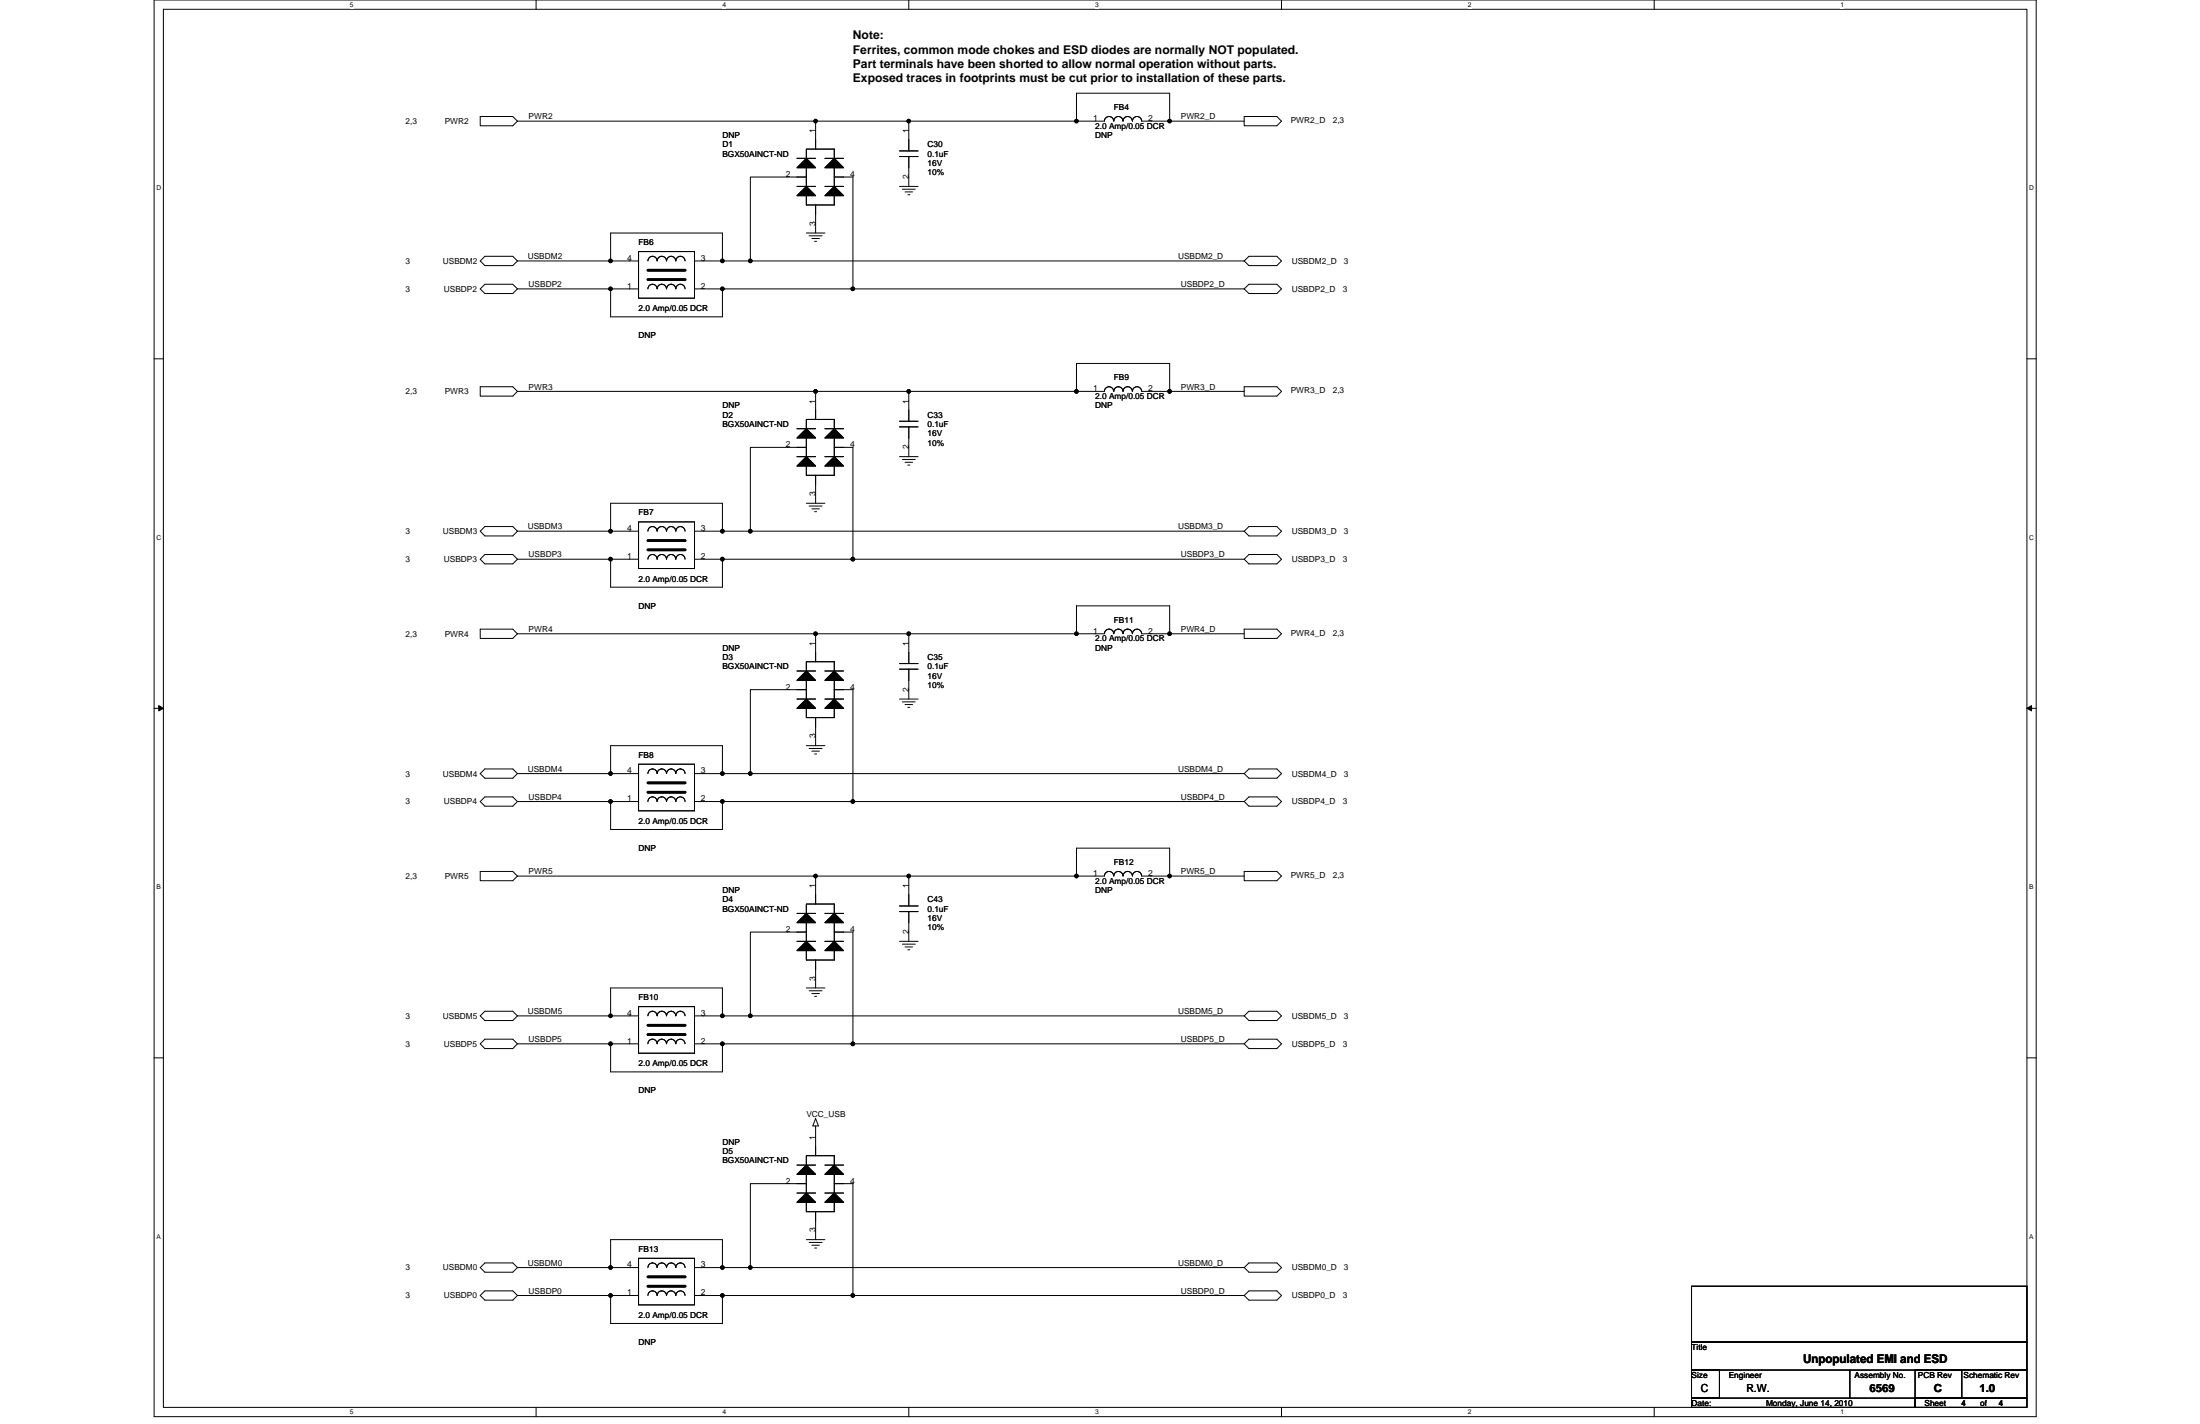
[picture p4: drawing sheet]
<svg xmlns="http://www.w3.org/2000/svg" width="432mm" height="279mm" viewBox="0 0 432 279" stroke-linecap="round" stroke-linejoin="round" font-family="sans-serif">
<path d="M30.2 0h369.4v278h-369.4zM32.1 1.8h365.7v274.3h-365.7z" fill="none" stroke="#000" stroke-width=".2"/>
<g fill="#fff">
<path d="M68.6 .2h.8v1.5h-.8z"/>
<path d="M68.6 276.3h.8v1.5h-.8z"/>
</g>
<path d="M105.2 0v1.8M105.2 276.1v1.9" fill="none" stroke="#000" stroke-width=".2"/>
<g fill="#fff">
<path d="M141.8 .2h.7v1.5h-.7z"/>
<path d="M141.8 276.3h.7v1.5h-.7z"/>
</g>
<path d="M178.4 0v1.8M178.4 276.1v1.9" fill="none" stroke="#000" stroke-width=".2"/>
<g fill="#fff">
<path d="M214.9 .2h.8v1.5h-.8z"/>
<path d="M214.9 276.3h.8v1.5h-.8z"/>
</g>
<path d="M251.5 0v1.8M251.5 276.1v1.9" fill="none" stroke="#000" stroke-width=".2"/>
<g fill="#fff">
<path d="M288.1 .2h.7v1.5h-.7z"/>
<path d="M288.1 276.3h.7v1.5h-.7z"/>
</g>
<path d="M324.7 0v1.8M324.7 276.1v1.9" fill="none" stroke="#000" stroke-width=".2"/>
<g fill="#fff">
<path d="M361.3 .2h.7v1.5h-.7z"/>
<path d="M361.3 276.3h.7v1.5h-.7z"/>
<path d="M30.7 36.1h1v1.5h-1z"/>
<path d="M398.3 36.1h.9v1.5h-.9z"/>
<path d="M30.7 104.7h1v1.5h-1z"/>
<path d="M398.3 104.7h.9v1.5h-.9z"/>
</g>
<path d="M30.2 70.4h1.9M397.8 70.4h1.8" fill="none" stroke="#000" stroke-width=".2"/>
<g fill="#fff">
<path d="M30.7 173.3h.9v1.4h-.9z"/>
<path d="M398.3 173.3h.9v1.4h-.9z"/>
</g>
<path d="M30.2 139h1.9M397.8 139h1.8" fill="none" stroke="#000" stroke-width=".2"/>
<path d="M31.2 138.5l.9 .5-.9 .5zM397.8 139l.9-.5v1z" fill="#000" stroke="#000" stroke-width=".2"/>
<g fill="#fff">
<path d="M30.7 241.9h.9v1.4h-.9z"/>
<path d="M398.3 241.9h.9v1.4h-.9z"/>
</g>
<g fill="none" stroke="#000" stroke-width=".2">
<path d="M94.3 22.9h6.3l1 .9-1 .9h-6.3zM101.6 23.8h58.5v5.5M156.4 36.6h3.7M156.4 31.1h3.7M158.3 34.7h-11v16.5M158.3 38.4v1.8h5.4v-1.8M158.3 34.7v1.9M158.3 32.9v1.8M158.3 31.1v-1.8h5.4v1.8M160.1 23.8h18.3v5.8M161.9 36.6h3.7M161.9 31.1h3.7"/>
<path d="M163.7 34.7h3.7v22h-25.6M163.7 32.9v3.7M176.6 29.6h3.6M176.6 30.7h3.6M176.6 36.6h3.6M177.1 37.1h2.5M177.6 37.7h1.5M178.2 38.2h.4M178.4 23.8h32.9M178.4 30.7v5.9M222.3 23.7a.92 .92 0 0 0-1-.8 .92 .92 0 0 0-.9 .8 .91 .91 0 0 0-.9-.8 .91 .91 0 0 0-.9 .8 .91 .91 0 0 0-.9-.8 .91 .91 0 0 0-.9 .9h-5.5M222.3 23.7a.91 .91 0 0 1 .9-.8 .91 .91 0 0 1 .9 .9h5.5v-5.5h-18.3v5.5"/>
<path d="M229.6 23.8h14.6M244.2 22.9h6.4l.9 .9-.9 .9h-6.4zM94.3 56.7l.9-.9h5.4l1 .9-1 .9h-5.4zM94.3 51.2l.9-.9h5.4l1 .9-1 .9h-5.4zM101.6 51.2h18.2M101.6 56.7h18.2v5.5h22v-5.5M119.8 51.2v-5.5h22v5.5M119.8 51.2h5.5M119.8 56.7h5.5M125.3 49.4h11v9.1h-11zM127.2 51.2a.9 .9 0 0 1 .9-.9 .9 .9 0 0 1 .9 .9M127.2 56.7a.9 .9 0 0 1 .9-.9 .9 .9 0 0 1 .9 .9"/>
<path d="M129 56.7a.91 .91 0 0 1 .9-.9 .91 .91 0 0 1 .9 .9 .91 .91 0 0 1 .9-.9 .91 .91 0 0 1 .9 .9 .91 .91 0 0 1 .9-.9 .91 .91 0 0 1 1 .9M129 51.2a.91 .91 0 0 1 .9-.9 .91 .91 0 0 1 .9 .9 .91 .91 0 0 1 .9-.9 .91 .91 0 0 1 .9 .9 .91 .91 0 0 1 .9-.9 .91 .91 0 0 1 1 .9M136.3 56.7h5.5M136.3 51.2h5.5M141.8 51.2h5.5M147.3 51.2h96.9M158.3 45.7h3.6M158.8 46.3h2.6M159.3 46.8h1.5M159.9 47.3h.4M160.1 40.2v5.5M167.4 56.7h76.8"/>
<path d="M244.2 51.2l.9-.9h5.5l.9 .9-.9 .9h-5.5zM244.2 56.7l.9-.9h5.5l.9 .9-.9 .9h-5.5zM94.3 75.9h6.3l1 .9-1 .9h-6.3zM101.6 76.8h58.5v5.5M160.1 76.8h18.3v5.9M178.4 76.8h32.9M222.3 76.8a.92 .92 0 0 0-1-.9 .92 .92 0 0 0-.9 .9 .91 .91 0 0 0-.9-.9 .91 .91 0 0 0-.9 .9 .91 .91 0 0 0-.9-.9 .91 .91 0 0 0-.9 .9h-5.5M222.3 76.8a.91 .91 0 0 1 .9-.9 .91 .91 0 0 1 .9 .9h5.5v-5.5h-18.3v5.5M229.6 76.8h14.6M244.2 75.9h6.4l.9 .9-.9 .9h-6.4zM156.4 89.6h3.7M156.4 84.1h3.7"/>
<path d="M158.3 87.8h-11v16.4h-5.5M158.3 91.4v1.9h5.4v-1.9M158.3 87.8v1.8M158.3 85.9v1.9M158.3 84.1v-1.8h5.4v1.8M158.3 98.7h3.6M158.8 99.3h2.6M159.3 99.8h1.5M160.1 93.3v5.4M161.9 89.6h3.7M161.9 84.1h3.7M163.7 87.8h3.7v21.9h-25.6"/>
<path d="M163.7 85.9v3.7M176.6 82.7h3.6M176.6 83.8h3.6M176.6 89.6h3.6M177.1 90.1h2.5M177.6 90.7h1.5M178.2 91.2h.4M178.4 83.8v5.8M94.3 104.2l.9-.9h5.4l1 .9-1 1h-5.4zM95.2 108.8h5.4l1 .9-1 .9h-5.4l-.9-.9zM101.6 104.2h18.2M101.6 109.7h18.2v5.5h22v-5.5h-5.5"/>
<path d="M119.8 104.2v-5.5h22v5.5M119.8 104.2h5.5M119.8 109.7h5.5M125.3 102.4h11v9.1h-11zM129 109.7a.9 .9 0 0 0-.9-.9 .9 .9 0 0 0-.9 .9M129 104.2a.9 .9 0 0 0-.9-.9 .9 .9 0 0 0-.9 .9M134.5 109.7a.91 .91 0 0 0-1-.9 .91 .91 0 0 0-.9 .9 .91 .91 0 0 0-.9-.9 .91 .91 0 0 0-.9 .9 .91 .91 0 0 0-.9-.9 .91 .91 0 0 0-.9 .9M134.5 104.2a.91 .91 0 0 0-1-.9 .91 .91 0 0 0-.9 .9 .91 .91 0 0 0-.9-.9 .91 .91 0 0 0-.9 .9 .91 .91 0 0 0-.9-.9 .91 .91 0 0 0-.9 .9M136.3 104.2h5.5M147.3 104.2h96.9M159.9 100.4h.4M167.4 109.7h76.8"/>
<path d="M244.2 104.2l.9-.9h5.5l.9 .9-.9 1h-5.5zM244.2 109.7l.9-.9h5.5l.9 .9-.9 .9h-5.5zM94.3 123.4h6.3l1 1-1 .9h-6.3zM101.6 124.4h58.5v5.4M156.4 137.2h3.7M156.4 131.7h3.7M158.3 135.3h-11v16.5M158.3 139v1.8h5.4v-1.8M158.3 135.3v1.9M158.3 133.5v1.8M158.3 131.7v-1.9h5.4v1.9M160.1 124.4h18.3v5.8"/>
<path d="M161.9 137.2h3.7M161.9 131.7h3.7M163.7 135.3h3.7v22h-25.6M163.7 133.5v3.7M176.6 130.2h3.6M176.6 131.3h3.6M176.6 137.2h3.6M177.1 137.7h2.5M177.6 138.2h1.5M178.2 138.8h.4M178.4 124.4h32.9M178.4 131.3v5.9"/>
<path d="M222.3 124.3a.92 .92 0 0 0-1-.9 .92 .92 0 0 0-.9 .9 .91 .91 0 0 0-.9-.9 .91 .91 0 0 0-.9 .9 .91 .91 0 0 0-.9-.9 .91 .91 0 0 0-.9 1h-5.5M222.3 124.3a.91 .91 0 0 1 .9-.9 .91 .91 0 0 1 .9 1h5.5v-5.5h-18.3v5.5M229.6 124.4h14.6M244.2 123.4h6.4l.9 1-.9 .9h-6.4zM94.3 157.3l.9-.9h5.4l1 .9-1 .9h-5.4zM94.3 151.8l.9-.9h5.4l1 .9-1 .9h-5.4zM101.6 151.8h18.2M119.8 151.8v-5.5h22v5.5M119.8 151.8h5.5M125.3 149.9h11v9.2h-11zM125.3 157.3h-5.5M129 157.2a.9 .9 0 0 0-.9-.8 .9 .9 0 0 0-.9 .8"/>
<path d="M129 151.8a.9 .9 0 0 0-.9-.9 .9 .9 0 0 0-.9 .9M134.5 157.2a.91 .91 0 0 0-1-.8 .91 .91 0 0 0-.9 .8 .91 .91 0 0 0-.9-.8 .91 .91 0 0 0-.9 .8 .91 .91 0 0 0-.9-.8 .91 .91 0 0 0-.9 .8M134.5 151.8a.91 .91 0 0 0-1-.9 .91 .91 0 0 0-.9 .9 .91 .91 0 0 0-.9-.9 .91 .91 0 0 0-.9 .9 .91 .91 0 0 0-.9-.9 .91 .91 0 0 0-.9 .9M136.3 157.3h5.5v5.5h-22v-5.5h-18.2M136.3 151.8h5.5M141.8 151.8h5.5M147.3 151.8h96.9M158.3 146.3h3.6M158.8 146.9h2.6M159.3 147.4h1.5M159.9 147.9h.4M160.1 140.8v5.5"/>
<path d="M167.4 157.3h76.8M244.2 151.8l.9-.9h5.5l.9 .9-.9 .9h-5.5zM244.2 157.3l.9-.9h5.5l.9 .9-.9 .9h-5.5zM94.3 171h6.3l1 .9-1 .9h-6.3zM101.6 171.9h58.5v5.5M156.4 179.2h3.7M158.3 179.2v-1.8h5.4v1.8M160.1 171.9h18.3v5.9M161.9 179.2h3.7M176.6 177.8h3.6M176.6 178.9h3.6M178.4 171.9h32.9"/>
<path d="M178.4 178.9v5.8M222.3 171.9a.92 .92 0 0 0-1-.9 .92 .92 0 0 0-.9 .9 .91 .91 0 0 0-.9-.9 .91 .91 0 0 0-.9 .9 .91 .91 0 0 0-.9-.9 .91 .91 0 0 0-.9 .9h-5.5M222.3 171.9a.91 .91 0 0 1 .9-.9 .91 .91 0 0 1 .9 .9h5.5v-5.5h-18.3v5.5M229.6 171.9h14.6M244.2 171h6.4l.9 .9-.9 .9h-6.4zM94.3 199.3l.9-.9h5.4l1 .9-1 .9h-5.4zM101.6 199.3h18.2M119.8 199.3h5.5M125.3 197.5h11v9.2h-11zM127.2 199.3a.9 .9 0 0 1 .9-.9 .9 .9 0 0 1 .9 .9M129 199.3a.91 .91 0 0 1 .9-.9 .91 .91 0 0 1 .9 .9 .91 .91 0 0 1 .9-.9 .91 .91 0 0 1 .9 .9 .91 .91 0 0 1 .9-.9 .91 .91 0 0 1 1 .9M141.8 199.3v-5.5h-22v5.5"/>
<path d="M141.8 199.3h-5.5M141.8 199.3h5.5M147.3 199.3h96.9M156.4 184.7h3.7M158.3 182.9h-11v16.4M158.3 186.5v1.9h5.4v-1.9M158.3 182.9v1.8M158.3 181v1.9M158.3 193.8h3.6M158.8 194.4h2.6M159.3 194.9h1.5M159.9 195.5h.4"/>
<path d="M160.1 188.4v5.4M161.9 184.7h3.7M163.7 182.9h3.7v21.9h-25.6M163.7 181v3.7M176.6 184.7h3.6M177.1 185.3h2.5M177.6 185.8h1.5M178.2 186.4h.4M244.2 199.3l.9-.9h5.5l.9 .9-.9 .9h-5.5zM30.2 207.6h1.9M94.3 204.8l.9-.9h5.4l1 .9-1 .9h-5.4zM101.6 204.8h18.2v5.5h22v-5.5h-5.5"/>
<path d="M119.8 204.8h5.5M127.2 204.8a.9 .9 0 0 1 .9-.9 .9 .9 0 0 1 .9 .9M129 204.8a.91 .91 0 0 1 .9-.9 .91 .91 0 0 1 .9 .9 .91 .91 0 0 1 .9-.9 .91 .91 0 0 1 .9 .9 .91 .91 0 0 1 .9-.9 .91 .91 0 0 1 1 .9M160.1 219.5l.5 1.4h-1.1zM167.4 204.8h76.8M244.2 204.8l.9-.9h5.5l.9 .9-.9 .9h-5.5zM397.8 207.6h1.8M156.4 234.1h3.7M156.4 228.6h3.7M158.3 232.2h-11v16.5M158.3 235.9v1.8h5.4v-1.8M158.3 232.2v1.9"/>
<path d="M158.3 230.4v1.8M158.3 228.6v-1.8h5.4v1.8M160.1 220.9v5.9M160.1 237.7v5.5M161.9 234.1h3.7M161.9 228.6h3.7M163.7 232.2h3.7v22h-25.6M163.7 230.4v3.7M94.3 254.2l.9-.9h5.4l1 .9-1 .9h-5.4zM94.3 248.7l.9-.9h5.4l1 .9-1 .9h-5.4zM101.6 248.7h18.2M119.8 248.7v-5.5h22v5.5"/>
<path d="M119.8 248.7h5.5M119.8 254.2h5.5M125.3 246.9h11v9.1h-11zM127.2 248.7a.9 .9 0 0 1 .9-.9 .9 .9 0 0 1 .9 .9M127.2 254.2a.9 .9 0 0 1 .9-.9 .9 .9 0 0 1 .9 .9M129 254.2a.91 .91 0 0 1 .9-.9 .91 .91 0 0 1 .9 .9 .91 .91 0 0 1 .9-.9 .91 .91 0 0 1 .9 .9 .91 .91 0 0 1 .9-.9 .91 .91 0 0 1 1 .9M129 248.7a.91 .91 0 0 1 .9-.9 .91 .91 0 0 1 .9 .9 .91 .91 0 0 1 .9-.9 .91 .91 0 0 1 .9 .9 .91 .91 0 0 1 .9-.9 .91 .91 0 0 1 1 .9M136.3 254.2h5.5v5.5h-22v-5.5h-18.2M136.3 248.7h5.5M141.8 248.7h5.5M147.3 248.7h96.9M158.3 243.2h3.6"/>
<path d="M158.8 243.8h2.6M159.3 244.3h1.5M159.9 244.9h.4M167.4 254.2h76.8M244.2 248.7l.9-.9h5.5l.9 .9-.9 .9h-5.5zM244.2 254.2l.9-.9h5.5l.9 .9-.9 .9h-5.5zM332 252.4h65.8v10.9h-65.8zM332 263.3h65.8v5.5h-65.8zM332 274.3h43.9v1.8h-43.9zM332 268.8h5.5v5.5h-5.5zM363.1 268.8v5.5M375.9 268.8h9.1v5.5h-9.1z"/>
<path d="M375.9 274.3h21.9v1.8h-21.9zM385 268.8h12.8v5.5h-12.8z"/>
</g>
<g fill="#000" stroke="#000" stroke-width=".2">
<path d="M156.4 38.4l1.9-1.8 1.8 1.8z" fill-rule="evenodd"/>
<path d="M158.3 31.1l1.8 1.8h-3.7z" fill-rule="evenodd"/>
<path d="M156.4 38.4l1.9-1.8 1.8 1.8z" fill-rule="evenodd"/>
<path d="M158.3 31.1l1.8 1.8h-3.7z" fill-rule="evenodd"/>
<path d="M161.9 38.4l1.8-1.8 1.9 1.8z" fill-rule="evenodd"/>
<path d="M163.7 31.1l1.9 1.8h-3.7z" fill-rule="evenodd"/>
<path d="M161.9 38.4l1.8-1.8 1.9 1.8z" fill-rule="evenodd"/>
<path d="M163.7 31.1l1.9 1.8h-3.7z" fill-rule="evenodd"/>
<path d="M158.3 89.6l1.8 1.8h-3.7z" fill-rule="evenodd"/>
<path d="M156.4 85.9l1.9-1.8 1.8 1.8z" fill-rule="evenodd"/>
<path d="M158.3 89.6l1.8 1.8h-3.7z" fill-rule="evenodd"/>
<path d="M156.4 85.9l1.9-1.8 1.8 1.8z" fill-rule="evenodd"/>
<path d="M163.7 89.6l1.9 1.8h-3.7z" fill-rule="evenodd"/>
<path d="M161.9 85.9l1.8-1.8 1.9 1.8z" fill-rule="evenodd"/>
<path d="M163.7 89.6l1.9 1.8h-3.7z" fill-rule="evenodd"/>
<path d="M161.9 85.9l1.8-1.8 1.9 1.8z" fill-rule="evenodd"/>
<path d="M156.4 139l1.9-1.8 1.8 1.8z" fill-rule="evenodd"/>
<path d="M158.3 131.7l1.8 1.8h-3.7z" fill-rule="evenodd"/>
<path d="M156.4 139l1.9-1.8 1.8 1.8z" fill-rule="evenodd"/>
<path d="M158.3 131.7l1.8 1.8h-3.7z" fill-rule="evenodd"/>
<path d="M161.9 139l1.8-1.8 1.9 1.8z" fill-rule="evenodd"/>
<path d="M163.7 131.7l1.9 1.8h-3.7z" fill-rule="evenodd"/>
<path d="M161.9 139l1.8-1.8 1.9 1.8z" fill-rule="evenodd"/>
<path d="M163.7 131.7l1.9 1.8h-3.7z" fill-rule="evenodd"/>
<path d="M156.4 186.5l1.9-1.8 1.8 1.8z" fill-rule="evenodd"/>
<path d="M156.4 181l1.9-1.8 1.8 1.8z" fill-rule="evenodd"/>
<path d="M156.4 186.5l1.9-1.8 1.8 1.8z" fill-rule="evenodd"/>
<path d="M156.4 181l1.9-1.8 1.8 1.8z" fill-rule="evenodd"/>
<path d="M161.9 186.5l1.8-1.8 1.9 1.8z" fill-rule="evenodd"/>
<path d="M161.9 181l1.8-1.8 1.9 1.8z" fill-rule="evenodd"/>
<path d="M161.9 186.5l1.8-1.8 1.9 1.8z" fill-rule="evenodd"/>
<path d="M161.9 181l1.8-1.8 1.9 1.8z" fill-rule="evenodd"/>
<path d="M156.4 235.9l1.9-1.8 1.8 1.8z" fill-rule="evenodd"/>
<path d="M156.4 230.4l1.9-1.8 1.8 1.8z" fill-rule="evenodd"/>
<path d="M156.4 235.9l1.9-1.8 1.8 1.8z" fill-rule="evenodd"/>
<path d="M156.4 230.4l1.9-1.8 1.8 1.8z" fill-rule="evenodd"/>
<path d="M161.9 235.9l1.8-1.8 1.9 1.8z" fill-rule="evenodd"/>
<path d="M161.9 230.4l1.8-1.8 1.9 1.8z" fill-rule="evenodd"/>
<path d="M161.9 235.9l1.8-1.8 1.9 1.8z" fill-rule="evenodd"/>
<path d="M161.9 230.4l1.8-1.8 1.9 1.8z" fill-rule="evenodd"/>
<circle cx="160.1" cy="23.8" r=".35"/>
<circle cx="178.4" cy="23.8" r=".35"/>
<circle cx="211.3" cy="23.8" r=".35"/>
<circle cx="229.6" cy="23.8" r=".35"/>
<circle cx="119.8" cy="56.7" r=".35"/>
<circle cx="119.8" cy="51.2" r=".35"/>
<circle cx="141.8" cy="51.2" r=".35"/>
<circle cx="141.8" cy="56.7" r=".35"/>
<circle cx="147.3" cy="51.2" r=".35"/>
<circle cx="167.4" cy="56.7" r=".36"/>
<circle cx="160.1" cy="76.8" r=".36"/>
<circle cx="178.4" cy="76.8" r=".36"/>
<circle cx="211.3" cy="76.8" r=".36"/>
<circle cx="229.6" cy="76.8" r=".36"/>
<circle cx="119.8" cy="109.7" r=".36"/>
<circle cx="119.8" cy="104.2" r=".36"/>
<circle cx="141.8" cy="104.2" r=".36"/>
<circle cx="141.8" cy="109.7" r=".36"/>
<circle cx="147.3" cy="104.2" r=".36"/>
<circle cx="167.4" cy="109.7" r=".36"/>
<circle cx="160.1" cy="124.3" r=".35"/>
<circle cx="178.4" cy="124.3" r=".35"/>
<circle cx="211.3" cy="124.3" r=".35"/>
<circle cx="229.6" cy="124.3" r=".35"/>
<circle cx="119.8" cy="157.3" r=".35"/>
<circle cx="119.8" cy="151.8" r=".35"/>
<circle cx="141.8" cy="151.8" r=".35"/>
<circle cx="141.8" cy="157.3" r=".35"/>
<circle cx="147.3" cy="151.8" r=".35"/>
<circle cx="167.4" cy="157.3" r=".36"/>
<circle cx="160.1" cy="171.9" r=".35"/>
<circle cx="178.4" cy="171.9" r=".35"/>
<circle cx="211.3" cy="171.9" r=".35"/>
<circle cx="229.6" cy="171.9" r=".35"/>
<circle cx="119.8" cy="199.3" r=".35"/>
<circle cx="141.8" cy="199.3" r=".35"/>
<circle cx="147.3" cy="199.3" r=".35"/>
<circle cx="119.8" cy="204.8" r=".36"/>
<circle cx="141.8" cy="204.8" r=".36"/>
<circle cx="167.4" cy="204.8" r=".36"/>
<circle cx="119.8" cy="248.7" r=".35"/>
<circle cx="119.8" cy="254.2" r=".35"/>
<circle cx="141.8" cy="248.7" r=".35"/>
<circle cx="141.8" cy="254.2" r=".35"/>
<circle cx="147.3" cy="248.7" r=".35"/>
<circle cx="167.4" cy="254.2" r=".36"/>
</g>
<path d="M127.2 54.9h7.3M127.2 53h7.3M127.2 107.9h7.3M127.2 106.1h7.3M127.2 155.4h7.3M127.2 153.6h7.3M127.2 203h7.3M127.2 201.2h7.3M127.2 252.4h7.3M127.2 250.5h7.3" fill="none" stroke="#000" stroke-width=".53"/>
<g font-size="2.4">
<text x="167.4" y="7.7">Note:</text>
<text x="167.4" y="10.5">Ferrites, common mode chokes and ESD diodes are normally NOT populated.</text>
<text x="167.4" y="13.3">Part terminals have been shorted to allow normal operation without parts.</text>
<text x="167.4" y="16.1">Exposed traces in footprints must be cut prior to installation of these parts.</text>
<text x="353.9" y="267.4">Unpopulated EMI and ESD</text>
</g>
<g font-size="2.2">
<text x="333.8" y="273.2">C</text>
<text x="342.8" y="273.2">R.W.</text>
<text x="366.9" y="273.2">6569</text>
<text x="379.5" y="273.2">C</text>
<text x="388.5" y="273.2">1.0</text>
</g>
<g font-size="1.7">
<text x="214.6" y="23.7">1</text>
<text x="225.4" y="23.7">2</text>
<text x="160.1" y="26.2" transform="rotate(-90 160.1 26.2)">1</text>
<text x="178.4" y="26.2" transform="rotate(-90 178.4 26.2)">1</text>
<text x="154.2" y="34.7">2</text>
<text x="166.8" y="34.7">4</text>
<text x="178.4" y="35.1" transform="rotate(-90 178.4 35.1)">2</text>
<text x="160.1" y="44.3" transform="rotate(-90 160.1 44.3)">3</text>
<text x="123.1" y="51.2">4</text>
<text x="137.6" y="51.2">3</text>
<text x="123.1" y="56.7">1</text>
<text x="137.6" y="56.7">2</text>
<text x="214.6" y="76.8">1</text>
<text x="225.4" y="76.8">2</text>
<text x="160.1" y="79.2" transform="rotate(-90 160.1 79.2)">1</text>
<text x="178.4" y="79.2" transform="rotate(-90 178.4 79.2)">1</text>
<text x="154.2" y="87.8">2</text>
<text x="166.8" y="87.8">4</text>
<text x="178.4" y="88.1" transform="rotate(-90 178.4 88.1)">2</text>
<text x="160.1" y="97.3" transform="rotate(-90 160.1 97.3)">3</text>
<text x="123.1" y="104.2">4</text>
<text x="137.6" y="104.2">3</text>
<text x="123.1" y="109.7">1</text>
<text x="137.6" y="109.7">2</text>
<text x="214.6" y="124.3">1</text>
<text x="225.4" y="124.3">2</text>
<text x="160.1" y="126.7" transform="rotate(-90 160.1 126.7)">1</text>
<text x="178.4" y="126.7" transform="rotate(-90 178.4 126.7)">1</text>
<text x="154.2" y="135.3">2</text>
<text x="166.8" y="135.3">4</text>
<text x="178.4" y="135.7" transform="rotate(-90 178.4 135.7)">2</text>
<text x="160.1" y="144.8" transform="rotate(-90 160.1 144.8)">3</text>
<text x="123.1" y="151.8">4</text>
<text x="137.6" y="151.8">3</text>
<text x="123.1" y="157.2">1</text>
<text x="137.6" y="157.2">2</text>
<text x="214.6" y="171.9">1</text>
<text x="225.4" y="171.9">2</text>
<text x="160.1" y="174.3" transform="rotate(-90 160.1 174.3)">1</text>
<text x="178.4" y="174.3" transform="rotate(-90 178.4 174.3)">1</text>
<text x="154.2" y="182.9">2</text>
<text x="166.8" y="182.9">4</text>
<text x="178.4" y="183.2" transform="rotate(-90 178.4 183.2)">2</text>
<text x="160.1" y="192.4" transform="rotate(-90 160.1 192.4)">3</text>
<text x="123.1" y="199.3">4</text>
<text x="137.6" y="199.3">3</text>
<text x="123.1" y="204.8">1</text>
<text x="137.6" y="204.8">2</text>
<text x="160.1" y="223.7" transform="rotate(-90 160.1 223.7)">1</text>
<text x="154.2" y="232.2">2</text>
<text x="166.8" y="232.2">4</text>
<text x="160.1" y="241.8" transform="rotate(-90 160.1 241.8)">3</text>
<text x="123.1" y="248.7">4</text>
<text x="137.6" y="248.7">3</text>
<text x="123.1" y="254.2">1</text>
<text x="137.6" y="254.2">2</text>
</g>
<g font-size="1.6">
<text x="103.8" y="23.4">PWR2</text>
<text x="218.6" y="21.6">FB4</text>
<text x="231.8" y="23.4">PWR2_D</text>
<text x="79.6" y="24.3">2,3</text>
<text x="87.3" y="24.3">PWR2</text>
<text x="141.8" y="28.9">D1</text>
<text x="141.8" y="27.1">DNP</text>
<text x="182" y="28.9">C30</text>
<text x="214.9" y="25.3">2.0 Amp/0.05 DCR</text>
<text x="214.9" y="27.1">DNP</text>
<text x="253.3" y="24.2">PWR2_D</text>
<text x="261.6" y="24.2">2,3</text>
<text x="141.8" y="30.7">BGX50AINCT-ND</text>
<text x="182" y="30.7">0.1uF</text>
<text x="182" y="32.6">16V</text>
<text x="182" y="34.4">10%</text>
<text x="79.6" y="51.8">3</text>
<text x="86.9" y="51.8">USBDM2</text>
<text x="103.6" y="50.8">USBDM2</text>
<text x="125.3" y="48.1">FB6</text>
<text x="231.2" y="50.8">USBDM2_D</text>
<text x="253.5" y="51.8">USBDM2_D</text>
<text x="263.8" y="51.8">3</text>
<text x="79.6" y="57.3">3</text>
<text x="87.1" y="57.3">USBDP2</text>
<text x="103.8" y="56.3">USBDP2</text>
<text x="231.8" y="56.3">USBDP2_D</text>
<text x="253.5" y="57.3">USBDP2_D</text>
<text x="263.6" y="57.3">3</text>
<text x="125.3" y="61.1">2.0 Amp/0.05 DCR</text>
<text x="125.3" y="66.4">DNP</text>
<text x="79.6" y="77.4">2,3</text>
<text x="87.3" y="77.4">PWR3</text>
<text x="103.8" y="76.4">PWR3</text>
<text x="218.6" y="74.6">FB9</text>
<text x="231.8" y="76.4">PWR3_D</text>
<text x="253.3" y="77.2">PWR3_D</text>
<text x="261.6" y="77.2">2,3</text>
<text x="141.8" y="81.9">D2</text>
<text x="141.8" y="83.8">BGX50AINCT-ND</text>
<text x="141.8" y="80.1">DNP</text>
<text x="182" y="81.9">C33</text>
<text x="182" y="83.8">0.1uF</text>
<text x="214.9" y="78.3">2.0 Amp/0.05 DCR</text>
<text x="214.9" y="80.1">DNP</text>
<text x="182" y="85.6">16V</text>
<text x="182" y="87.4">10%</text>
<text x="125.3" y="101.1">FB7</text>
<text x="79.6" y="104.8">3</text>
<text x="86.9" y="104.8">USBDM3</text>
<text x="103.6" y="103.9">USBDM3</text>
<text x="231.2" y="103.9">USBDM3_D</text>
<text x="253.5" y="104.8">USBDM3_D</text>
<text x="263.8" y="104.8">3</text>
<text x="79.6" y="110.3">3</text>
<text x="87.1" y="110.3">USBDP3</text>
<text x="103.8" y="109.4">USBDP3</text>
<text x="231.8" y="109.4">USBDP3_D</text>
<text x="253.5" y="110.3">USBDP3_D</text>
<text x="263.6" y="110.3">3</text>
<text x="125.3" y="114.1">2.0 Amp/0.05 DCR</text>
<text x="125.3" y="119.4">DNP</text>
<text x="79.6" y="124.9">2,3</text>
<text x="87.3" y="124.9">PWR4</text>
<text x="103.8" y="124">PWR4</text>
<text x="214.9" y="125.8">2.0 Amp/0.05 DCR</text>
<text x="218.6" y="122.2">FB11</text>
<text x="231.8" y="124">PWR4_D</text>
<text x="253.3" y="124.7">PWR4_D</text>
<text x="261.6" y="124.7">2,3</text>
<text x="141.8" y="129.5">D3</text>
<text x="141.8" y="131.3">BGX50AINCT-ND</text>
<text x="141.8" y="127.7">DNP</text>
<text x="182" y="129.5">C35</text>
<text x="182" y="131.3">0.1uF</text>
<text x="214.9" y="127.7">DNP</text>
<text x="182" y="133.1">16V</text>
<text x="182" y="135">10%</text>
<text x="125.3" y="148.7">FB8</text>
<text x="79.6" y="152.4">3</text>
<text x="86.9" y="152.4">USBDM4</text>
<text x="103.6" y="151.4">USBDM4</text>
<text x="231.2" y="151.4">USBDM4_D</text>
<text x="253.5" y="152.4">USBDM4_D</text>
<text x="263.8" y="152.4">3</text>
<text x="79.6" y="157.8">3</text>
<text x="87.1" y="157.8">USBDP4</text>
<text x="103.8" y="156.9">USBDP4</text>
<text x="125.3" y="161.7">2.0 Amp/0.05 DCR</text>
<text x="231.8" y="156.9">USBDP4_D</text>
<text x="253.5" y="157.8">USBDP4_D</text>
<text x="263.6" y="157.8">3</text>
<text x="125.3" y="167">DNP</text>
<text x="79.6" y="172.5">2,3</text>
<text x="87.3" y="172.5">PWR5</text>
<text x="103.8" y="171.5">PWR5</text>
<text x="214.9" y="173.4">2.0 Amp/0.05 DCR</text>
<text x="218.6" y="169.7">FB12</text>
<text x="231.8" y="171.5">PWR5_D</text>
<text x="253.3" y="172.3">PWR5_D</text>
<text x="261.6" y="172.3">2,3</text>
<text x="141.8" y="177">D4</text>
<text x="141.8" y="178.9">BGX50AINCT-ND</text>
<text x="141.8" y="175.2">DNP</text>
<text x="182" y="177">C43</text>
<text x="182" y="178.9">0.1uF</text>
<text x="214.9" y="175.2">DNP</text>
<text x="182" y="180.7">16V</text>
<text x="182" y="182.5">10%</text>
<text x="125.3" y="196.2">FB10</text>
<text x="79.6" y="199.9">3</text>
<text x="86.9" y="199.9">USBDM5</text>
<text x="103.6" y="199">USBDM5</text>
<text x="231.2" y="199">USBDM5_D</text>
<text x="253.5" y="199.9">USBDM5_D</text>
<text x="263.8" y="199.9">3</text>
<text x="79.6" y="205.4">3</text>
<text x="87.1" y="205.4">USBDP5</text>
<text x="103.8" y="204.4">USBDP5</text>
<text x="125.3" y="209.2">2.0 Amp/0.05 DCR</text>
<text x="231.8" y="204.4">USBDP5_D</text>
<text x="253.5" y="205.4">USBDP5_D</text>
<text x="263.6" y="205.4">3</text>
<text x="125.3" y="214.5">DNP</text>
<text x="158.3" y="219.1">VCC_USB</text>
<text x="141.8" y="226.4">D5</text>
<text x="141.8" y="224.6">DNP</text>
<text x="141.8" y="228.2">BGX50AINCT-ND</text>
<text x="125.3" y="245.6">FB13</text>
<text x="79.6" y="249.3">3</text>
<text x="86.9" y="249.3">USBDM0</text>
<text x="103.6" y="248.3">USBDM0</text>
<text x="231.2" y="248.3">USBDM0_D</text>
<text x="253.5" y="249.3">USBDM0_D</text>
<text x="263.8" y="249.3">3</text>
<text x="79.6" y="254.8">3</text>
<text x="87.1" y="254.8">USBDP0</text>
<text x="103.8" y="253.8">USBDP0</text>
<text x="231.8" y="253.8">USBDP0_D</text>
<text x="253.5" y="254.8">USBDP0_D</text>
<text x="263.6" y="254.8">3</text>
<text x="125.3" y="258.6">2.0 Amp/0.05 DCR</text>
<text x="125.3" y="263.9">DNP</text>
<text x="332" y="264.8">Title</text>
<text x="332" y="270.3">Size</text>
<text x="332" y="275.8">Date:</text>
<text x="339.3" y="270.3">Engineer</text>
<text x="346.6" y="275.8">Monday, June 14, 2010</text>
<text x="364" y="270.3">Assembly No.</text>
<text x="376.4" y="270.3">PCB Rev</text>
<text x="377.7" y="275.8">Sheet</text>
<text x="385" y="275.8">4</text>
<text x="385.4" y="270.3">Schematic Rev</text>
<text x="388.7" y="275.8">of</text>
<text x="392.3" y="275.8">4</text>
</g>
<g font-size="1.3">
<text x="68.6" y="1.4">5</text>
<text x="141.8" y="1.4">4</text>
<text x="214.9" y="1.4">3</text>
<text x="288.1" y="1.4">2</text>
<text x="361.3" y="1.4">1</text>
<text x="30.7" y="37.3">D</text>
<text x="398.3" y="37.3">D</text>
<text x="30.7" y="105.9">C</text>
<text x="398.3" y="105.9">C</text>
<text x="30.7" y="174.5">B</text>
<text x="398.3" y="174.5">B</text>
<text x="30.7" y="243">A</text>
<text x="398.3" y="243">A</text>
<text x="68.6" y="277.5">5</text>
<text x="141.8" y="277.5">4</text>
<text x="214.9" y="277.5">3</text>
<text x="288.1" y="277.5">2</text>
<text x="361.3" y="277.5">1</text>
</g>
</svg>
